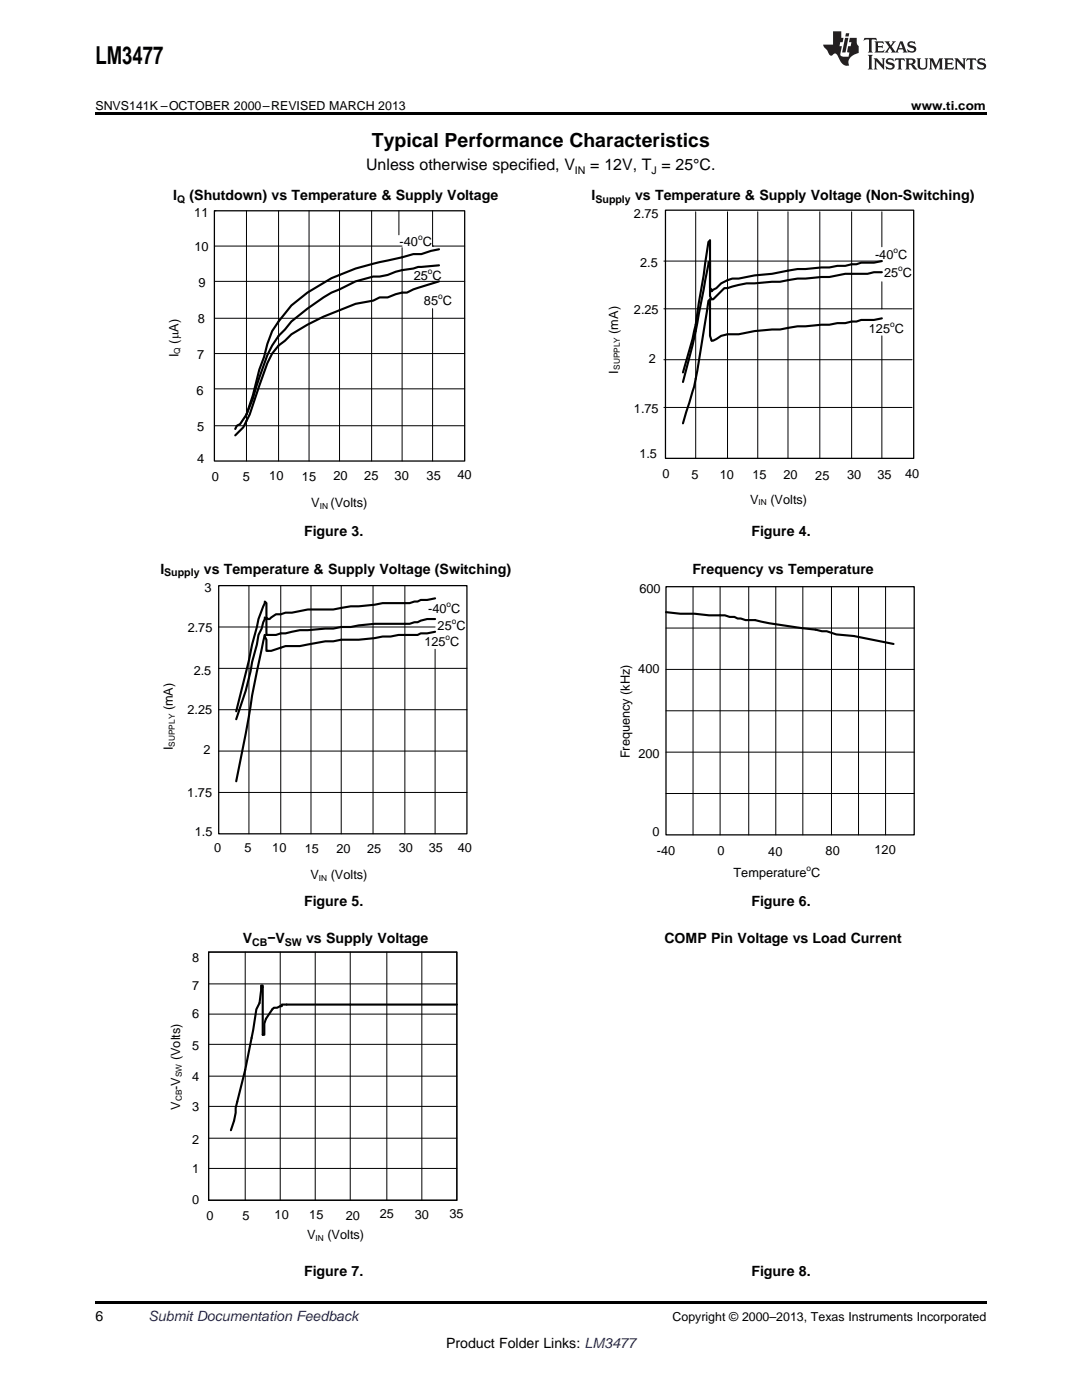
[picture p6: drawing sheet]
<svg xmlns="http://www.w3.org/2000/svg" width="216mm" height="279mm" viewBox="0 0 216 279" stroke-linecap="round" stroke-linejoin="round" font-family="sans-serif">
<path d="M19 259.7h177.8v.5h-177.8z" fill="#000"/>
<g fill="#fff">
<path d="M66.9 256.4h.3v.7h-.3z"/>
<path d="M156.1 256.4h.4v.7h-.4z"/>
</g>
<g fill="none" stroke="#000" stroke-width=".2">
<path d="M41.6 196.4h49.6M41.6 190h49.6v49.5h-49.6zM48.9 190v49.5M55.9 190v49.5M62.9 190v49.5M69.9 190v49.5M77.2 190v49.5M84.2 190v49.5M41.6 214.8h49.6M41.6 208.4h49.6M41.6 202.4h49.6M41.6 233.2h49.6"/>
<path d="M41.6 227.2h49.6M41.6 220.8h49.6"/>
</g>
<path d="M91.2 200.5h-35v.3h-.3l-.6 .3h-.7a10.3 10.3 0 0 0-1.9 3.2v2.2h-.3v-9.8h-.3l-.3 3.5-.6 1.2-1 5.8a150.6 150.6 0 0 1-3.2 13.9 11.6 11.6 0 0 1-.9 4.5" fill="none" stroke="#000" stroke-width=".42"/>
<path d="M41.6 190h49.6v49.5h-49.6z" fill="none" stroke="#000" stroke-width=".25"/>
<g fill="#fff">
<path d="M66.9 182.5h.3v.7h-.3z"/>
<path d="M156.1 182.5h.4v.7h-.4z"/>
</g>
<path d="M43.6 116.9h49.6v49.5h-49.6zM132.9 117.1h49.5v49.5h-49.5z" fill="none" stroke="#000" stroke-width=".25"/>
<g fill="none" stroke="#000" stroke-width=".2">
<path d="M49.7 116.9v49.5M56 116.9v49.5M62.1 116.9v49.5M68.1 116.9v49.5M74.4 116.9v49.5M80.8 116.9v49.5M138.3 117.1v49.5M143.7 117.1v49.5M149.4 117.1v49.5M154.8 117.1v49.5M160.2 117.1v49.5M165.9 117.1v49.5"/>
<path d="M171.3 117.1v49.5M176.7 117.1v49.5M43.6 133.4h49.6M43.6 125.1h43.2M86.8 129.6v36.8M132.9 125.3h49.5M132.9 133.6h49.5M43.6 158.2h49.6M43.6 149.9h49.6M43.6 141.6h49.6M132.9 158.4h49.5M132.9 141.9h49.5"/>
<path d="M132.9 150.1h49.5"/>
</g>
<path d="M86.8 119.4l-1.6 .3h-1.2l-.7 .4h-.6l-1 .3h-5.4l-1.5 .3-3.2 .3h-1.6l-3.5 .6h-5.1l-3.2 .7h-1.2l-1 .3h-.9l-1.3 .9h-.3l-.3-.3v-2.8l-.4-.3v.3l-1.2 3.1-4.5 18.5M86.8 123.5h-1.6l-1.2 .4-.7 .3h-.6l-1 .3a44.5 44.5 0 0 0-11.7 .6h-1.9l-1.6 .3-6.7 .4-2.8 .6h-1l-.9 .3h-1.9v-3.2l-.4-.3-.6 2.2-.6 1.3-.3 1.9-1 3.5a58.8 58.8 0 0 1-3.2 11.4M86.8 126.1l-1.6 .3h-1.2l-.7 .3h-3.8l-1.6 .3h-1.6l-1.5 .4-3.2 .3h-3.5l-1.6 .3h-1.6l-5.1 .9h-2.8l-2.9 1h-.9v-2.2l-.4-.7v-.3l-.6 2.9a220.3 220.3 0 0 0-3.2 16.8l-1.9 9.5M132.9 122.2l2.8 .3h2.9l2.9 .3h3.1l1 .3h.9l.7 .3h.6l1 .4h1.9a74.9 74.9 0 0 0 12 1.9l1.3 .3h1l1.9 .6 3.5 .3 7.9 1.6" fill="none" stroke="#000" stroke-width=".42"/>
<g fill="#fff">
<path d="M66.9 108.8h.3v.7h-.3z"/>
<path d="M156.1 108.8h.4v.7h-.4z"/>
</g>
<path d="M42.8 42.1h49.9v49.9h-49.9z" fill="none" stroke="#000" stroke-width=".26"/>
<g fill="none" stroke="#000" stroke-width=".2">
<path d="M42.8 42.1h.3M42.8 49.1h37.4M42.8 56.2h49.9M49.2 42.1v49.9M55.6 42.1v49.9M61.7 42.1v49.9M67.8 42.1v49.9M74.2 42.1v49.9M79.6 42.1v4.8M80.2 49.4v42.6M86.3 49.1h.1M86.3 49.1h6.4"/>
<path d="M86.3 42.1v7M132.5 52.1h43.5M138.8 42.3v49.2M145.2 42.3v49.2M151.2 42.3v49.2M157.2 42.3v49.2M163.6 42.3v49.2M169.9 42.3v49.2M176 42.3v6.9M176 56.2v5.4M42.8 77.6h49.9M42.8 70.6h49.9"/>
<path d="M42.8 63.5h49.9M86.3 61.6v30.4M132.5 71.8h49.5M132.5 61.6h49.5M176 67v24.5M42.8 85h49.9M49.2 82.7l-1.3 1.9-.6 .4-.4 .6M132.5 81.3h49.5"/>
</g>
<path d="M87.6 49.8l-1.6 .3-1.9 .6h-1.6l-5.1 1.3a39.7 39.7 0 0 0-16.1 6.4l-3.2 2.6-1.2 1.6a15 15 0 0 0-4.2 8.6l-1 2.6a60.8 60.8 0 0 1-2.5 8.9M87.6 53l-4.2 .3-.9 .3-3.5 .6-1.6 .7-1.6 .3h-1.3l-3.5 1-3.2 1.6a28.2 28.2 0 0 0-8.1 5.1l-1.6 1.3-1.2 1.6-1.3 1.2-1.3 2-1 1.9-1.6 4.5a47.6 47.6 0 0 1-2.5 7.3M87.6 56.2l-5.1 1.6-1.3 .6h-1l-1.2 .3-1.6 .7h-1.6l-1.3 .6-3.5 .6-3.2 1.3a44 44 0 0 0-9.7 4.8l-1.2 1.3-1.3 1-1.3 1.6-1 1.9-2.2 6.4a24.4 24.4 0 0 1-2.6 6.4l-1.6 1.6M49.2 82.7l-1.3 1.9-.6 .4-.4 .6" fill="none" stroke="#000" stroke-width=".43"/>
<path d="M132.8 41.9h49.5v49.6h-49.5z" fill="none" stroke="#000" stroke-width=".25"/>
<path d="M176 52.1l-1.6 .3h-2.6l-.9 .3h-1l-1.2 .4h-1.6l-1.6 .3-6.4 .3-5 .9-3.5 .4-3.2 .6a5.3 5.3 0 0 0-4.5 1.9l-.9 .6v-.3l-.3-.3v-9.5l-.3 .3-2.6 16.5-.6 2.9-1.9 6.6M176 54.3h-1.6l-1.3 .3h-4.4l-3.2 .7-6.4 .3-3.5 .6-5 .4a15.4 15.4 0 0 0-5.4 .9h-.7l-2.2 2.2h-.3l-.3-.6v-7l-.3 .3-1.9 10.2a107.7 107.7 0 0 1-3.2 13.6M176 63.5l-1.6 .4h-2.6l-.9 .3h-1l-1.2 .3h-1.6l-1.6 .3-6.4 .3-3.5 .7a30.9 30.9 0 0 0-8.2 .9h-2.2l-1.3 .3-1 .7-.6 .3h-.3l-.3-1v-7.3l-.3 .3-2.3 14a84 84 0 0 1-2.8 10.5" fill="none" stroke="#000" stroke-width=".42"/>
<path d="M19 22.5h177.8v.5h-177.8z" fill="#000"/>
<g fill="#231f20">
<path d="M172.5 7.6l-.1 .5 .4-.2h.6v.1v2.1l-.2 .4h.9l-.2-.4v-2.1l.1-.1h.5l.5 .2-.2-.5zM174.5 8.3l.2 .3v1.5l-.2 .4h1.8l.2-.6a1.04 1.04 0 0 1-1.3 .2v-.7h.6l.3 .2v-.6l-.3 .2h-.6v-.6l.8-.1 .4 .3-.2-.5zM176.5 8.3l.9 1.1-.9 1.1h.8l-.2-.2 .4-.7 .5 .7-.2 .2h1.5l-.2-.2 .2-.4h.9l.1 .4-.2 .2h1l-.3-.3-.7-1.9h-.5l-.9 2-.8-1 .9-1h-.8l.1 .3-.4 .5-.3-.6 .1-.2zM179.7 8.6l.4 1h-.7zM181.3 8.4a.63 .63 0 0 0-.2 .7 .63 .63 0 0 0 .6 .4l.6 .2 .1 .2a.75 .75 0 0 1-.7 .4 .75 .75 0 0 1-.6-.5l.1 .7 .1-.1a1.11 1.11 0 0 0 1.5-.6 1.13 1.13 0 0 0-1.2-.8l-.1-.4a1.04 1.04 0 0 1 1.2 .2l-.2-.5-.2 .1-.4-.2zM173.2 10.9l.2 .4v2.2l-.2 .4h1l-.3-.4v-2.2l.3-.4zM174.3 11.6l.3 .4v1.5l-.3 .4h.8l-.2-.4v-1.3l1.5 1.7v-1.9l.2-.4h-.7l.2 .4v.9l-1.1-1.3zM177 11.8a.62 .62 0 0 0-.2 .7 .62 .62 0 0 0 .6 .4l.6 .1 .1 .3a.76 .76 0 0 1-.7 .3 .76 .76 0 0 1-.7-.4l.2 .7 .1-.1a1.11 1.11 0 0 0 1.5-.6 1.13 1.13 0 0 0-1.2-.8l-.1-.4a1.04 1.04 0 0 1 1.2 .2l-.2-.6-.2 .1-.5-.1zM178.7 11.6l-.2 .6a.61 .61 0 0 1 .8-.3v1.6l-.2 .4h.9l-.2-.4v-1.6a.63 .63 0 0 1 .7 .3l-.1-.6zM180.6 11.6l.3 .4v1.5l-.3 .4h1l-.2-.2-.1-.8 .6 .2a.76 .76 0 0 0 1.2 .7l-1-1a.58 .58 0 0 0 .6-.5 .58 .58 0 0 0-.5-.6zM181.4 11.9h.1a.45 .45 0 0 1 .5 .1 .45 .45 0 0 1 .1 .5l-.8 .2zM182.9 11.6l.2 .2a2.17 2.17 0 0 0 .3 1.9 .99 .99 0 0 0 1.6-.6v-1.1l.2-.4h-.7l.2 .2a1.92 1.92 0 0 1-.2 1.8 .6 .6 0 0 1-.9-.5v-1.1l.2-.4zM185.4 11.6l.2 .4v1.5l-.2 .4h.7l-.2-.4v-1.4l.8 1.8 .8-1.8v1.4l-.2 .4h.9l-.2-.4v-1.5l.2-.4h-.8l-.6 1.5-.6-1.5zM188.4 11.6l.2 .4v1.5l-.2 .4h1.8l.1-.6a1.04 1.04 0 0 1-1.2 .1v-.6h.5l.4 .2v-.6l-.4 .2h-.5v-.7h.8l.3 .3-.1-.6zM190.5 11.6l.2 .4v1.5l-.2 .4h.7l-.2-.4v-1.3l1.5 1.7v-1.9l.2-.4h-.7l.2 .4v.9l-1.1-1.3zM192.9 11.6l-.1 .6a.61 .61 0 0 1 .7-.3l.1 1.6-.3 .4h1l-.3-.4 .1-1.6a.63 .63 0 0 1 .7 .3l-.1-.6zM195.2 11.8a.62 .62 0 0 0-.2 .7 .62 .62 0 0 0 .6 .4l.6 .1 .1 .3a.76 .76 0 0 1-.7 .3 .76 .76 0 0 1-.6-.4l.1 .7 .1-.1a1.11 1.11 0 0 0 1.6-.6 1.13 1.13 0 0 0-1.3-.8l-.1-.4a1.04 1.04 0 0 1 1.2 .2l-.1-.6-.2 .1-.5-.1z"/>
<path d="M166.2 6.3v2.6h-1.9v.4l.8 .9a.91 .91 0 0 0 1 .8 .56 .56 0 0 1 .5-.3 .56 .56 0 0 1 .5 .3l.4 .8a1.53 1.53 0 0 0 1.9 1.2 1.54 1.54 0 0 1 1-2.1l.9-.3v-1.4a1.52 1.52 0 0 1-.4-1.6h-1.3l-.2 .8h.5l-.2 .8h-.5l-.1 1v.2l.4 .1-.2 .8a1.93 1.93 0 0 1-1.6-.3l.3-1.8h-.5l.2-.8h.4l.2-.8h-.4v-1.3zM168.6 7.6l-.6 2.9h.7l.6-2.9zM168.8 6.6l-.1 .7h.6l.2-.7z"/>
</g>
<text font-size="4.9" x="19" y="12.8">LM3477</text>
<text font-size="3.9" x="74.2" y="29.3">Typical Performance Characteristics</text>
<g font-size="3.2">
<text x="73.1" y="34">Unless otherwise specified, V</text>
<text x="117.8" y="34">= 12V, T = 25°C.</text>
</g>
<g font-size="2.8">
<text x="34.6" y="40">I</text>
<text x="37.8" y="40">(Shutdown) vs Temperature &amp; Supply Voltage</text>
<text x="118" y="40">I</text>
<text x="126.7" y="40">vs Temperature &amp; Supply Voltage (Non-Switching)</text>
<text x="60.7" y="107.1">Figure 3.</text>
<text x="149.9" y="107.1">Figure 4.</text>
<text x="32" y="114.5">I</text>
<text x="40.7" y="114.5">vs Temperature &amp; Supply Voltage (Switching)</text>
<text x="138.1" y="114.5">Frequency vs Temperature</text>
<text x="60.7" y="180.7">Figure 5.</text>
<text x="149.9" y="180.7">Figure 6.</text>
<text x="48.4" y="188.1">V</text>
<text x="53.4" y="188.1">−V</text>
<text x="61.1" y="188.1">vs Supply Voltage</text>
<text x="132.6" y="188.1">COMP Pin Voltage vs Load Current</text>
<text x="60.7" y="254.7">Figure 7.</text>
<text x="149.9" y="254.7">Figure 8.</text>
<text x="19" y="263.6">6</text>
<text x="89" y="269">Product Folder Links: LM3477</text>
</g>
<text font-size="2.8" fill="#0000c8" x="29.6" y="263.6">Submit Documentation Feedback</text>
<g font-size="2.6">
<text x="38.8" y="43.4">11</text>
<text x="38.8" y="50.1">10</text>
<text x="79.7" y="49.1">-40 C</text>
<text x="39.6" y="57.3">9</text>
<text x="82.5" y="55.8">25 C</text>
<text x="39.5" y="64.4">8</text>
<text x="84.6" y="60.8">85 C</text>
<text x="35.6" y="71.3" transform="rotate(-90 35.6 71.3)">I</text>
<text x="35.6" y="68.6" transform="rotate(-90 35.6 68.6)">(PA)</text>
<text x="39.3" y="71.6">7</text>
<text x="39.2" y="78.9">6</text>
<text x="39.3" y="86">5</text>
<text x="39.3" y="92.4">4</text>
<text x="42.2" y="95.9">0</text>
<text x="48.5" y="95.9">5</text>
<text x="53.7" y="95.8">10</text>
<text x="60.2" y="95.9">15</text>
<text x="66.5" y="95.7">20</text>
<text x="72.7" y="95.8">25</text>
<text x="78.7" y="95.8">30</text>
<text x="85.1" y="95.7">35</text>
<text x="91.3" y="95.6">40</text>
<text x="62.1" y="101.2">V</text>
<text x="65.9" y="101.2">(Volts)</text>
</g>
<g font-size="2.5">
<text x="19" y="21.9">SNVS141K –OCTOBER 2000–REVISED MARCH 2013</text>
<text x="181.8" y="21.9">www.ti.com</text>
<text x="126.5" y="43.6">2.75</text>
<text x="127.7" y="53.4">2.5</text>
<text x="174.6" y="51.8">-40 C</text>
<text x="176.4" y="55.2">25 C</text>
<text x="126.5" y="62.7">2.25</text>
<text x="123.3" y="66.6" transform="rotate(-90 123.3 66.6)">(mA)</text>
<text x="173.4" y="66.4">125 C</text>
<text x="123.3" y="74.5" transform="rotate(-90 123.3 74.5)">I</text>
<text x="129.4" y="72.4">2</text>
<text x="126.5" y="82.4">1.75</text>
<text x="127.6" y="91.3">1.5</text>
<text x="132.2" y="95.5">0</text>
<text x="138" y="95.6">5</text>
<text x="143.6" y="95.6">10</text>
<text x="150.1" y="95.6">15</text>
<text x="156.3" y="95.6">20</text>
<text x="162.7" y="95.7">25</text>
<text x="169" y="95.6">30</text>
<text x="175.1" y="95.6">35</text>
<text x="180.6" y="95.4">40</text>
<text x="149.7" y="100.5">V</text>
<text x="153.7" y="100.5">(Volts)</text>
<text x="40.8" y="118.2">3</text>
<text x="127.6" y="118.4">600</text>
<text x="85.4" y="122.4">-40 C</text>
<text x="87.3" y="125.7">25 C</text>
<text x="37.5" y="126.1">2.75</text>
<text x="84.7" y="129">125 C</text>
<text x="38.6" y="134.6">2.5</text>
<text x="127.4" y="134.4">400</text>
<text x="34.5" y="141.8" transform="rotate(-90 34.5 141.8)">(mA)</text>
<text x="37.4" y="142.5">2.25</text>
<text x="34.5" y="149.7" transform="rotate(-90 34.5 149.7)">I</text>
<text x="40.6" y="150.5">2</text>
<text x="125.7" y="151.4" transform="rotate(-90 125.7 151.4)">Frequency (kHz)</text>
<text x="127.4" y="151.3">200</text>
<text x="37.4" y="159">1.75</text>
<text x="38.9" y="166.9">1.5</text>
<text x="130.2" y="166.8">0</text>
<text x="42.7" y="170">0</text>
<text x="48.8" y="170.1">5</text>
<text x="54.3" y="170.1">10</text>
<text x="60.8" y="170.3">15</text>
<text x="67.1" y="170.2">20</text>
<text x="73.2" y="170.2">25</text>
<text x="79.6" y="170.1">30</text>
<text x="85.6" y="170.1">35</text>
<text x="91.4" y="170">40</text>
<text x="131.1" y="170.6">-40</text>
<text x="143.2" y="170.6">0</text>
<text x="153.3" y="170.8">40</text>
<text x="164.7" y="170.6">80</text>
<text x="174.5" y="170.4">120</text>
<text x="61.9" y="175.4">V</text>
<text x="66" y="175.4">(Volts)</text>
<text x="146.4" y="175.1">Temperature C</text>
<text x="38.4" y="191.9">8</text>
<text x="38.4" y="197.6">7</text>
<text x="38.4" y="203.3">6</text>
<text x="38.4" y="209.5">5</text>
<text x="35.9" y="211.6" transform="rotate(-90 35.9 211.6)">(Volts)</text>
<text x="38.4" y="215.7">4</text>
<text x="35.9" y="221.5" transform="rotate(-90 35.9 221.5)">V</text>
<text x="35.9" y="217.5" transform="rotate(-90 35.9 217.5)">-V</text>
<text x="38.4" y="221.8">3</text>
<text x="38.4" y="228.3">2</text>
<text x="38.4" y="234.2">1</text>
<text x="38.4" y="240.3">0</text>
<text x="41.2" y="243.4">0</text>
<text x="48.4" y="243.4">5</text>
<text x="54.8" y="243.3">10</text>
<text x="61.7" y="243.3">15</text>
<text x="69" y="243.4">20</text>
<text x="75.8" y="243.1">25</text>
<text x="82.8" y="243.3">30</text>
<text x="89.7" y="243.1">35</text>
<text x="61.3" y="247.3">V</text>
<text x="65.3" y="247.3">(Volts)</text>
<text x="134.2" y="263.6">Copyright © 2000–2013, Texas Instruments Incorporated</text>
</g>
<g font-size="2.1">
<text x="114.7" y="34.6">IN</text>
<text x="130" y="34.6">J</text>
<text x="35.3" y="40.5">Q</text>
<text x="118.8" y="40.5">Supply</text>
<text x="32.8" y="115">Supply</text>
<text x="50.3" y="188.7">CB</text>
<text x="56.8" y="188.7">SW</text>
</g>
<g font-size="1.7">
<text x="83.4" y="47.8">o</text>
<text x="178.3" y="50.6">o</text>
<text x="179.2" y="54">o</text>
<text x="85.4" y="54.6">o</text>
<text x="87.4" y="59.6">o</text>
<text x="177.6" y="65.2">o</text>
<text x="36" y="70.6" transform="rotate(-90 36 70.6)">Q</text>
<text x="123.7" y="73.8" transform="rotate(-90 123.7 73.8)">SUPPLY</text>
<text x="63.8" y="101.5">IN</text>
<text x="151.4" y="100.9">IN</text>
<text x="89.1" y="121.2">o</text>
<text x="90.2" y="124.4">o</text>
<text x="88.9" y="127.8">o</text>
<text x="34.9" y="149" transform="rotate(-90 34.9 149)">SUPPLY</text>
<text x="160.9" y="173.9">o</text>
<text x="63.6" y="175.8">IN</text>
<text x="36.3" y="215" transform="rotate(-90 36.3 215)">SW</text>
<text x="36.3" y="219.8" transform="rotate(-90 36.3 219.8)">CB</text>
<text x="63" y="247.6">IN</text>
</g>
</svg>
